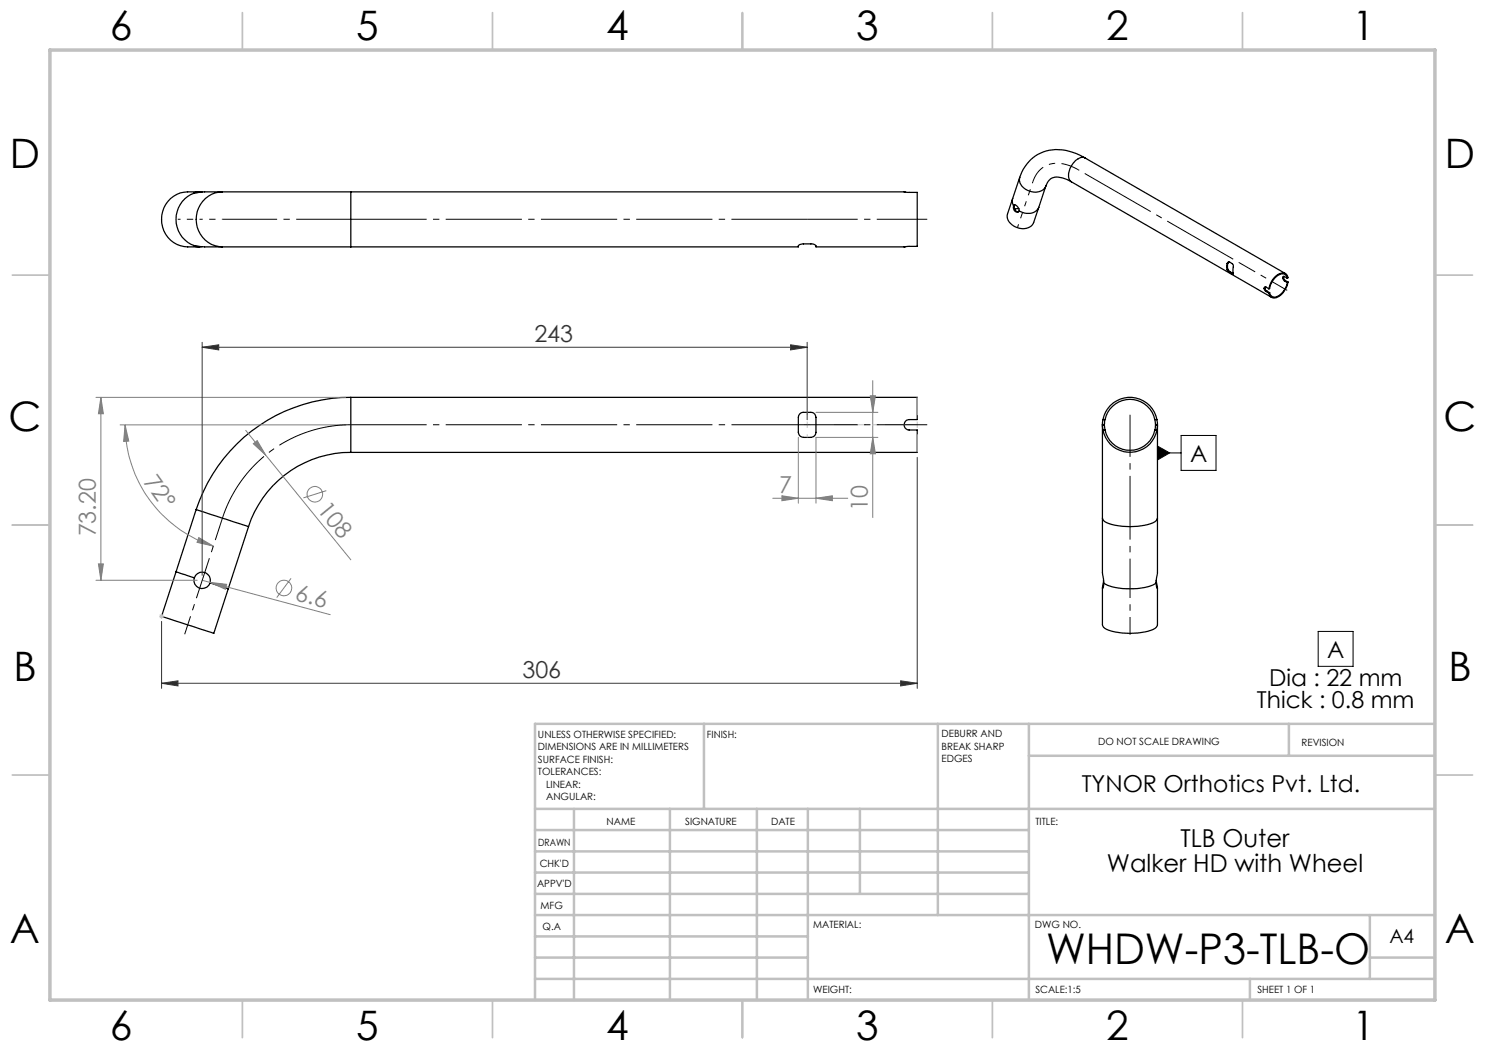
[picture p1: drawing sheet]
<svg xmlns="http://www.w3.org/2000/svg" width="297mm" height="210mm" viewBox="0 0 297 210" stroke-linecap="round" stroke-linejoin="round" font-family="sans-serif">
<g fill="none" stroke="#000" stroke-width=".25">
<path d="M38.9 38.6a5.6 5.6 0 0 0-3.7 5.3 5.6 5.6 0 0 0 3.7 5.2M39.9 38.4a7.7 7.7 0 0 0-5.2 .9 5.6 5.6 0 0 0-2.2 6 5.6 5.6 0 0 0 5 4.1h2.4M40.4 38.4h-.9l-.7 .2h.1M44.5 38.4h25.7M44.5 38.4h-3.7l-1.9 .2M44.5 38.4a5.5 5.5 0 0 0-5.3 5.5 5.5 5.5 0 0 0 5.3 5.5M70.2 38.4v11M70.2 38.4h110.6M180.8 38.4l2.6 .1v10.8l-2.6 .1M180.8 38.4h.1M202.5 39.7v.6l.2 .9M203.9 35.5l-2.4 7.3a2.66 2.66 0 0 0 2.7 2.9 2.3 2.3 0 0 0 2.5-1.2l1.1-3"/>
<path d="M203.9 35.5a2.58 2.58 0 0 0 2.4 2.8 2.36 2.36 0 0 0 2.9-1.1M209.2 37.2l-1.4 4.3M214.3 36.4a4.8 4.8 0 0 0-3.9-.8 2.78 2.78 0 0 0-1.2 1.6M214.3 36.4l40 23.1M217 31.6a9.3 9.3 0 0 0-9.9-.4 8.6 8.6 0 0 0-3.2 4.3M217 31.6a2.11 2.11 0 0 0-2.4 1.1 2.83 2.83 0 0 0-.4 3.6l.1 .1M217 31.6l40.1 23.1M38.9 49.1l2 .3h3.6M38.9 49.1l.4 .2h1.1M44.5 49.4h25.7M70.2 49.4h89.5v-.2l.2-.3 .6-.1h2a.53 .53 0 0 1 .7 .6h17.6M180.8 49.4h.1"/>
<path d="M202.7 41.2l.1-.2a1.07 1.07 0 0 1 1 1.2M202.7 41.2a.89 .89 0 0 0 1 1.2l.1-.2M203 40.9a.92 .92 0 0 0 .7 1.4M203.8 41.7l-.9 .1M207.8 41.5a2.64 2.64 0 0 1-4 .7M245.4 52.7l.3-.3h.2l.7 .5 .1 1.9h-.2M245.4 52.7v1.2M245.4 53.9l.5 .6M245.6 53.9l.5 .5M245.6 52.6v1.3M245.6 52.6l-.2 .1M245.6 53.9h-.2"/>
<path d="M245.7 52.4l-.1 .2M245.9 54.5l.6 .3M246.1 54.4l.5 .3M246.1 54.4l-.2 .1M246.6 54.7h.1M246.6 54.7l-.1 .1M252.8 57.7l.1-.2 .3-.1 .6 .4M252.8 57.7h.1M252.8 57.7l.4 .6M253 57.6v.3l.4 .3M253 57.6h.1M253 57.6l-.2 .1"/>
<path d="M253 57.4v.2M253.2 58.3l.6 .3M253.4 58.2l.5 .4M253.4 58.2l-.2 .1M253.9 58.6h-.1M256.6 55.5v.1M256.6 55.6l.3 .6M256.6 55.5l.2-.2 .7 .4M256.7 55.4l.3 .7M256.7 55.4h.1M256.7 55.4l-.1 .1M256.7 55.4l-.1 .2"/>
<path d="M256.8 55.3l-.1 .1M256.9 56.2l.6 .3M257 56.1l.6 .3M257 56.1l-.1 .1M257.5 55.7a.68 .68 0 0 0-.4-1 2.42 2.42 0 0 0-2.8 1.6l-.5 1.5M257.5 55.7a1.03 1.03 0 0 0-.7-.9 1.03 1.03 0 0 0-1.1 .2 4 4 0 0 0-1.8 2.7l-.1 .1M257.5 56.5a3.5 3.5 0 0 1-2.6 2.9l-.6-.2-.4-.6M257.6 56.4a3.7 3.7 0 0 1-2.9 3.2l-.6-.3-.3-.7M257.6 56.4l-.1 .1M70.2 79.5a32.6 32.6 0 0 0-31 22.4M70.2 79.5h113.2v4.4h-1.6a1.04 1.04 0 0 0-1 1.1 1.04 1.04 0 0 0 1 1h1.6v4.5h-113.2M70.2 79.5v11"/>
<path d="M70.2 90.5a21.5 21.5 0 0 0-20.5 14.8M159.9 82.8l.6-.3h1.7a1.08 1.08 0 0 1 1 1.3v2.3a1.09 1.09 0 0 1-1 1.4h-1.5a1.27 1.27 0 0 1-1-1.8v-2.2zM220.5 85v18.6M220.5 85l.1 1M220.5 84.9v.1M220.5 85h.4M220.5 84.9h.4M220.6 86a5.5 5.5 0 0 0 5.4 4.5 5.5 5.5 0 0 0 5.4-4.5M220.6 83.9a5.5 5.5 0 0 1 5.4-4.4 5.5 5.5 0 0 1 5.4 4.4M220.6 83.9l-.1 1M220.6 83.9h.4M220.6 86h.4"/>
<path d="M220.9 85l.1 1M220.9 84.9v.1M221 86a5.1 5.1 0 0 0 5 4.1 5.1 5.1 0 0 0 5-4.1M221 83.9a5.1 5.1 0 0 1 5-4 5.1 5.1 0 0 1 5 4M221 83.9l-.1 1M231 83.9l.1 1M231 83.9h.4M231 86h.4M231.1 85l-.1 1M231.1 84.9v.1M231.1 85h.4M231.1 84.9h.4"/>
<path d="M231.4 83.9l.1 1M231.5 85v18.6M231.5 85l-.1 1M231.5 84.9v.1M35.2 114.4l3.7 1.2M38.9 115.6a1.65 1.65 0 0 1 2.1-1.1 1.65 1.65 0 0 1 1 2.1M38.9 115.6a1.65 1.65 0 0 0 1 2 1.65 1.65 0 0 0 2.1-1M39.2 101.9l-6.9 21.4 10.5 3.4 2.8-9M39.2 101.9l10.5 3.4M42 116.6l3.6 1.1M49.7 105.3l-4.1 12.4M220.5 103.6v10.9l.2 2.1"/>
<path d="M220.5 103.6a2.09 2.09 0 0 0 1.9 1.3 14.1 14.1 0 0 0 8.6-.6l.5-.7M220.7 116.1l-.2 1.5M220.7 116.6a10.1 10.1 0 0 0 6.1 1.1 8.1 8.1 0 0 0 4.4-1.1M220.7 116.6v.8l-.2 .3v-.1v7.4a2.09 2.09 0 0 0 1.9 1.3 14.1 14.1 0 0 0 8.6-.6l.5-.7v-7.4v.1l-.2-.4-.1-.7M231.2 116.1l.3 1.4M231.5 103.6v11.1l-.3 1.9"/>
</g>
<path d="M24 85h45.1M25 85l.8 3.2-1.1 .1z" fill="none" stroke="#808080" stroke-width=".2"/>
<g fill="none" stroke="#c0c0c0" stroke-width=".35">
<path d="M48.5 2.5v7.5M98.5 2.5v7.5M148.5 2.5v7.5M198.5 2.5v7.5M248.5 2.5v7.5M2.5 55h7.5M287 55h7.5M2.5 105h7.5M287 105h7.5M2.5 155h7.5M287 155h7.5M48.5 200v7.5"/>
<path d="M98.5 200v7.5M148.5 200v7.5M198.5 200v7.5M248.5 200v7.5"/>
</g>
<g fill="none" stroke="#c0c0c0" stroke-width=".5">
<path d="M140.8 144.8v17M187.6 144.8v38.2M205.8 144.8v55.2M205.8 151.2h81.2M257.8 144.8v6.4M287 144.8h-180v55.2M107 161.8h180M107 178.8h98.8M107 174.5h98.8M107 170.3h98.8M107 166h98.8M114.8 161.8v38.2"/>
<path d="M134 161.8v38.2M151.4 161.8v38.2M161.6 161.8v38.2M172 161.8v17M107 195.8h180M107 191.5h54.6M107 187.3h54.6M107 183h180M250 195.8v4.2M274 191.5h13M274 183v12.8"/>
</g>
<path d="M10 10h277v190h-277z" fill="none" stroke="#c0c0c0" stroke-width=".7"/>
<path d="M25 85l.8 3.2-1.1 .1z" fill="#808080"/>
<path d="M39.8 107.5l2.9 1.7-3.3-.7z" fill="none" stroke="#808080" stroke-width=".2"/>
<path d="M39.8 107.5l2.9 1.7-3.3-.7z" fill="#808080"/>
<g fill="none" stroke="#808080" stroke-width=".2">
<path d="M25 85a25.5 25.5 0 0 0 17.7 24.2M49.1 86.1l4 4.9M50.7 88.8l.7-.7 1.7 2.9zM53.1 91l17.1 21M65.3 98.1l-4.6 1.5"/>
<circle cx="63" cy="98.9" r="1.56"/>
</g>
<path d="M50.7 88.8l.7-.7 1.7 2.9z" fill="#808080"/>
<g fill="none" stroke="#808080" stroke-width=".2">
<path d="M40.4 116.1l1.6 .4M42 116.5l3.3 .4-.2 1zM42 116.5l24 6.4M58.2 115.7l-2.8 3.8"/>
<circle cx="56.8" cy="117.6" r="1.56"/>
</g>
<path d="M42 116.5l3.3 .4-.2 1z" fill="#808080"/>
<path d="M19.2 79.5h49.9M20.2 79.5l.5 3.3h-1zM20.2 79.5v36.6M19.2 116.1h20.2" fill="none" stroke="#808080" stroke-width=".2"/>
<path d="M20.2 79.5l.5 3.3h-1z" fill="#808080"/>
<path d="M19.7 112.8h1l-.5 3.3z" fill="none" stroke="#808080" stroke-width=".2"/>
<path d="M19.7 112.8h1l-.5 3.3z" fill="#808080"/>
<path d="M154.6 99.7h14.9M156.4 99.2l3.3 .5-3.3 .4zM159.7 87.5v13.1M163.2 87.5v13.1" fill="none" stroke="#808080" stroke-width=".2"/>
<path d="M156.4 99.2l3.3 .5-3.3 .4z" fill="#808080"/>
<path d="M163.2 99.7l3.3-.5v.9z" fill="none" stroke="#808080" stroke-width=".2"/>
<path d="M163.2 99.7l3.3-.5v.9z" fill="#808080"/>
<path d="M174.1 79.2h1l-.5 3.3zM174.6 76.1v27.4M163.2 82.5h12.4M163.2 87.5h12.4" fill="none" stroke="#808080" stroke-width=".2"/>
<path d="M174.1 79.2h1l-.5 3.3z" fill="#808080"/>
<path d="M174.6 87.5l.5 3.3h-1z" fill="none" stroke="#808080" stroke-width=".2"/>
<path d="M174.6 87.5l.5 3.3h-1z" fill="#808080"/>
<path d="M40.4 68.5v46.6M40.4 69.5h121M158.1 69l3.3 .5-3.3 .5zM161.4 68.5v15.5" fill="none" stroke="#353535" stroke-width=".2"/>
<path d="M31.8 123.3h1M32 122.9l.7 .7M32.3 122.8v1M32.7 122.9l-.7 .7" fill="none" stroke="#c0c0c0" stroke-width=".2"/>
<path d="M159.4 84.9h4" fill="none" stroke="#c0c0c0" stroke-width=".2" stroke-dasharray="15.2 1.3 1.3 1.3" stroke-dashoffset="15.1" stroke-linecap="butt"/>
<path d="M161.4 82.4v5" fill="none" stroke="#c0c0c0" stroke-width=".2" stroke-dasharray="15.2 1.3 1.3 1.3" stroke-dashoffset="14.6" stroke-linecap="butt"/>
<path d="M183.4 79.4v11" fill="none" stroke="#c0c0c0" stroke-width=".2" stroke-dasharray="15.2 1.3 1.3 1.3" stroke-dashoffset="11.6" stroke-linecap="butt"/>
<path d="M183.4 84.9h-16.6" fill="none" stroke="#c0c0c0" stroke-width=".2" stroke-dasharray="15.2 1.3 1.3 1.3" stroke-dashoffset="8.8" stroke-linecap="butt"/>
<path d="M158.1 69l3.3 .5-3.3 .5z" fill="#353535"/>
<path d="M40.4 69.5l3.3-.5v1z" fill="none" stroke="#353535" stroke-width=".2"/>
<path d="M40.4 69.5l3.3-.5v1z" fill="#353535"/>
<path d="M183.4 91.5v46.2M32.3 136.7l3.3-.5v1zM32.3 124.3v13.4M32.3 136.7h151.1" fill="none" stroke="#353535" stroke-width=".2"/>
<path d="M32.3 136.7l3.3-.5v1z" fill="#353535"/>
<path d="M180.1 136.2l3.3 .5-3.3 .5z" fill="none" stroke="#353535" stroke-width=".2"/>
<path d="M180.1 136.2l3.3 .5-3.3 .5z" fill="#353535"/>
<path d="M70.2 84.9a27 27 0 0 0-25.7 18.7" fill="none" stroke="#000" stroke-width=".2" stroke-dasharray="15.2 1.3 1.3 1.3" stroke-dashoffset=".2" stroke-linecap="butt"/>
<path d="M231.5 89.2l2.4 1.4-2.4 1.4zM231.5 90.6h4.7M236.2 87.1h7v7h-7zM263.6 126.3h7v7h-7z" fill="none" stroke="#000" stroke-width=".2"/>
<path d="M70.2 43.9h91.2M70.2 84.9h91.2" fill="none" stroke="#000" stroke-width=".2" stroke-dasharray="15.2 1.3 1.3 1.3" stroke-dashoffset=".1" stroke-linecap="butt"/>
<path d="M44.5 103.6l-4.1 12.4" fill="none" stroke="#000" stroke-width=".2" stroke-dasharray="15.2 1.3 1.3 1.3" stroke-dashoffset="10.6" stroke-linecap="butt"/>
<path d="M161.4 43.9h24M161.4 84.9h24" fill="none" stroke="#000" stroke-width=".2" stroke-dasharray="15.2 1.3 1.3 1.3" stroke-dashoffset="5.1" stroke-linecap="butt"/>
<path d="M40.4 116l-3.5 10.9" fill="none" stroke="#000" stroke-width=".2" stroke-dasharray="15.2 1.3 1.3 1.3" stroke-dashoffset="11.5" stroke-linecap="butt"/>
<path d="M226 103.6v12.4" fill="none" stroke="#000" stroke-width=".2" stroke-dasharray="15.2 1.3 1.3 1.3" stroke-dashoffset="10.9" stroke-linecap="butt"/>
<path d="M247.9 52.6l9.5 5.5M226 116v10.9" fill="none" stroke="#000" stroke-width=".2" stroke-dasharray="15.2 1.3 1.3 1.3" stroke-dashoffset="11.7" stroke-linecap="butt"/>
<path d="M226 82.9v20.7" fill="none" stroke="#000" stroke-width=".2" stroke-dasharray="15.2 1.3 1.3 1.3" stroke-dashoffset="6.8" stroke-linecap="butt"/>
<path d="M231.5 89.2l2.4 1.4-2.4 1.4z" fill="#000"/>
<path d="M215.7 34a6.6 6.6 0 0 0-7.1-.6 5.4 5.4 0 0 0-2 2.9" fill="none" stroke="#000" stroke-width=".2" stroke-dasharray="15.2 1.3 1.3 1.3" stroke-dashoffset="11.6" stroke-linecap="butt"/>
<path d="M44.5 43.9h-4.1" fill="none" stroke="#000" stroke-width=".2" stroke-dasharray="15.2 1.3 1.3 1.3" stroke-dashoffset="15.1" stroke-linecap="butt"/>
<path d="M40.4 43.9h-4.8" fill="none" stroke="#000" stroke-width=".2" stroke-dasharray="15.2 1.3 1.3 1.3" stroke-dashoffset="14.7" stroke-linecap="butt"/>
<path d="M44.5 43.9h25.7" fill="none" stroke="#000" stroke-width=".2" stroke-dasharray="15.2 1.3 1.3 1.3" stroke-dashoffset="4.3" stroke-linecap="butt"/>
<path d="M215.7 34l32.2 18.6" fill="none" stroke="#000" stroke-width=".2" stroke-dasharray="15.2 1.3 1.3 1.3" stroke-dashoffset="-1.5" stroke-linecap="butt"/>
<path d="M206.6 36.3l-1.4 4.3" fill="none" stroke="#000" stroke-width=".2" stroke-dasharray="15.2 1.3 1.3 1.3" stroke-dashoffset="14.9" stroke-linecap="butt"/>
<path d="M205.2 40.6l-1.7 4.9" fill="none" stroke="#000" stroke-width=".2" stroke-dasharray="15.2 1.3 1.3 1.3" stroke-dashoffset="14.5" stroke-linecap="butt"/>
<text font-size="8.5" x="209.2" y="192.7">WHDW-P3-TLB-O</text>
<g font-size="8.1">
<text x="22" y="8">6</text>
<text x="71.2" y="8">5</text>
<text x="121.2" y="8">4</text>
<text x="171.2" y="8">3</text>
<text x="221.2" y="8">2</text>
<text x="270.5" y="8">1</text>
<text x="2" y="33.6">D</text>
<text x="289" y="33.6">D</text>
<text x="1.7" y="86.1">C</text>
<text x="288.7" y="86.1">C</text>
<text x="2.7" y="136.1">B</text>
<text x="289.7" y="136.1">B</text>
<text x="2" y="188.6">A</text>
<text x="289" y="188.6">A</text>
<text x="22" y="208">6</text>
<text x="71.2" y="208">5</text>
<text x="121.2" y="208">4</text>
<text x="171.2" y="208">3</text>
<text x="221.2" y="208">2</text>
<text x="270.5" y="208">1</text>
</g>
<g font-size="4.9">
<text x="236.1" y="169.4">TLB Outer</text>
<text x="221.4" y="174.3">Walker HD with Wheel</text>
</g>
<g font-size="4.7" fill="#353535">
<text x="106.9" y="68.4">243</text>
<text x="104.5" y="135.6">306</text>
</g>
<g font-size="4.7">
<text x="238" y="92.3">A</text>
<text x="265.4" y="131.5">A</text>
<text x="253.8" y="137.1">Dia : 22 mm</text>
<text x="251.4" y="141.6">Thick : 0.8 mm</text>
<text x="216.3" y="158.3">TYNOR Orthotics Pvt. Ltd.</text>
</g>
<g font-size="4.7" fill="#808080">
<text x="28.6" y="96.3" transform="rotate(54 28.6 96.3)">72°</text>
<text x="63.3" y="101.9" transform="rotate(51 63.3 101.9)">108</text>
<text x="155.9" y="98.6">7</text>
<text x="19.2" y="107.3" transform="rotate(-90 19.2 107.3)">73.20</text>
<text x="173.6" y="102.2" transform="rotate(-90 173.6 102.2)">10</text>
<text x="58.8" y="119.9" transform="rotate(15 58.8 119.9)">6.6</text>
</g>
<text font-size="3.9" x="277.9" y="188.5">A4</text>
<g font-size="2">
<text x="107.6" y="147.6">UNLESS OTHERWISE SPECIFIED:</text>
<text x="141.4" y="147.6">FINISH:</text>
<text x="188.3" y="147.5">DEBURR AND</text>
<text x="188.3" y="150">BREAK SHARP</text>
<text x="219.6" y="149">DO NOT SCALE DRAWING</text>
<text x="260.3" y="149.2">REVISION</text>
<text x="107.6" y="150.1">DIMENSIONS ARE IN MILLIMETERS</text>
<text x="107.6" y="152.6">SURFACE FINISH:</text>
<text x="107.6" y="155.1">TOLERANCES:</text>
<text x="188.3" y="152.5">EDGES</text>
<text x="109.2" y="157.6">LINEAR:</text>
<text x="109.2" y="160.1">ANGULAR:</text>
<text x="121.3" y="165">NAME</text>
<text x="137" y="164.9">SIGNATURE</text>
<text x="154.2" y="164.9">DATE</text>
<text x="207.1" y="164.9">TITLE:</text>
<text x="107.6" y="169.1">DRAWN</text>
<text x="107.9" y="173.3">CHK'D</text>
<text x="107.4" y="177.4">APPV'D</text>
<text x="108.1" y="181.8">MFG</text>
<text x="108.5" y="186">Q.A</text>
<text x="162.6" y="185.5">MATERIAL:</text>
<text x="207" y="185.5">DWG NO.</text>
<text x="162.6" y="198.5">WEIGHT:</text>
<text x="207.1" y="198.6">SCALE:1:5</text>
<text x="251.5" y="198.6">SHEET 1 OF 1</text>
</g>
</svg>
